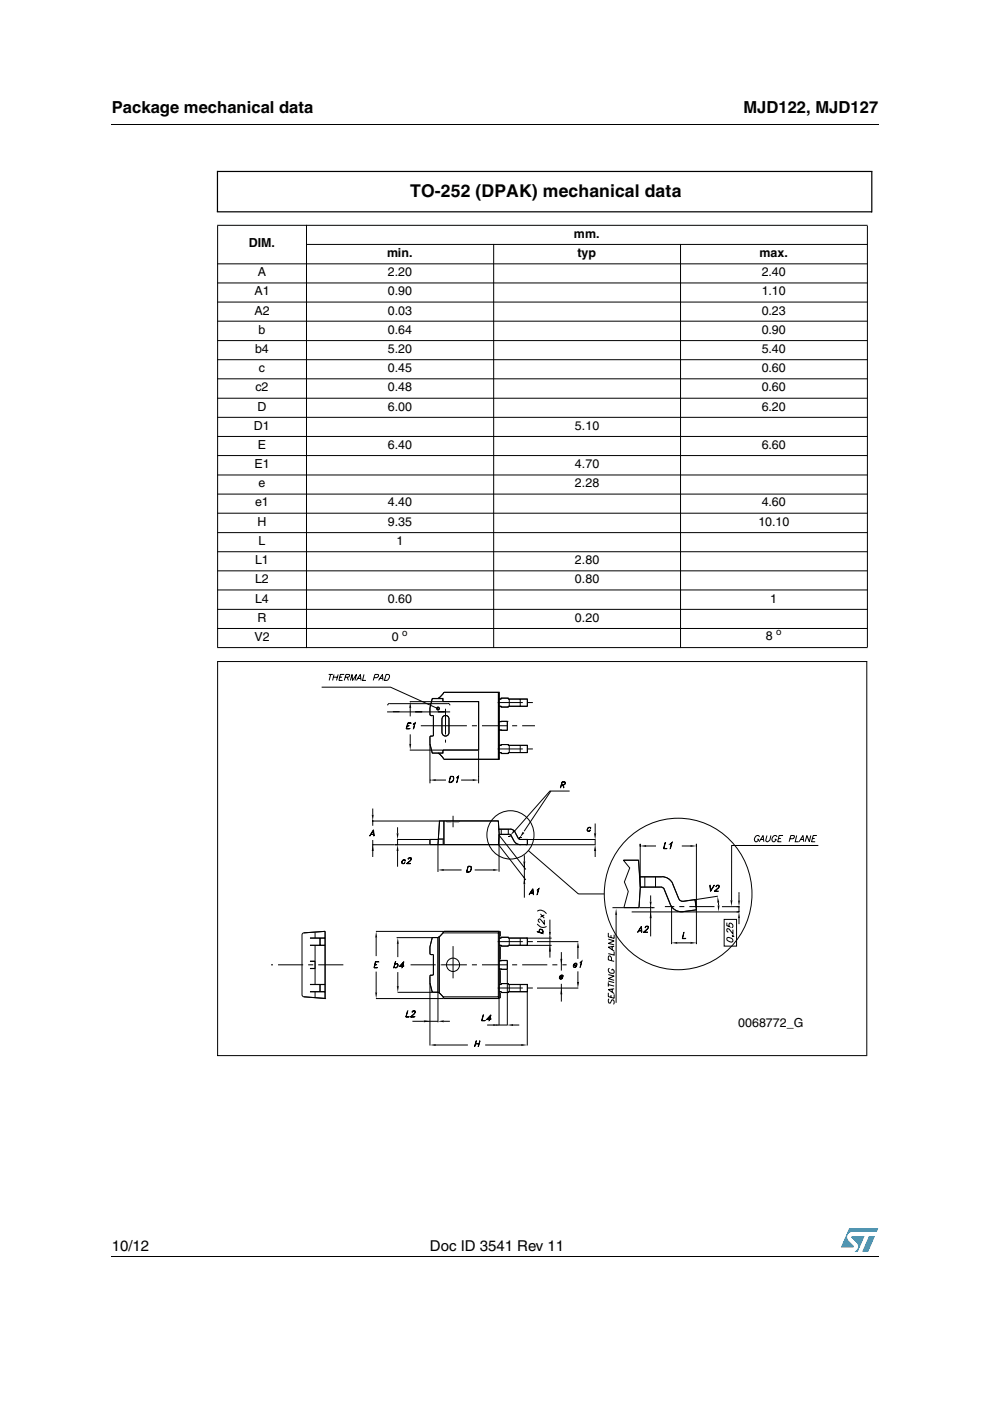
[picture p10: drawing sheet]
<svg xmlns="http://www.w3.org/2000/svg" width="210mm" height="297mm" viewBox="0 0 210 297" stroke-linecap="round" stroke-linejoin="round" font-family="sans-serif">
<g fill="#0099d8">
<path d="M184.2 262.1h1.3l-1.4 3.3h-1.3z"/>
<path d="M180 260.5h6.2l-.3 .7h-5.2a1.13 1.13 0 0 0-1 .7 1.13 1.13 0 0 0 .3 1.2l1 1v.3l-2.7 .1z"/>
<path d="M180.6 262.1h2.7l-1.4 3.3h-.7a1.18 1.18 0 0 0 .4-1.9l-1-1.1z"/>
</g>
<path d="M23.6 26.2l.1 .2zM23.6 266.3l.1 .1z" fill="#000"/>
<path d="M23.7 26.3h162.6M23.7 266.3h162.6" fill="none" stroke="#000" stroke-width=".21"/>
<g fill="#fff">
<path d="M43.7 33.3h142.5v211.2h-142.5z"/>
<path d="M46.1 41.7l138.8 .1z"/>
<path d="M184.8 41.7l.1 93.2z"/>
<path d="M46.1 134.8l138.7 .1z"/>
<path d="M46.1 41.7l.1 93.1z"/>
</g>
<g fill="none" stroke="#000" stroke-width=".21">
<path d="M46 47.8h137.9M46 55.9h137.9M46 60h137.9M46.1 47.9v89.3M64.9 51.8h119M65 47.7v89.7M104.7 51.7v85.7M144.3 51.7v85.7M183.9 47.9v89.3M46 64h137.9M46 68.1h137.9M46 72.2h137.9"/>
<path d="M46 76.3h137.9M46 80.3h137.9M46 84.4h137.9M46 88.5h137.9M46 92.5h137.9M46 96.6h137.9M46 100.7h137.9M46 104.8h137.9M46 108.8h137.9M46 112.9h137.9M46 117h137.9M46 121h137.9"/>
<path d="M46 125.1h137.9M46 129.2h137.9M46 133.3h137.9M46 137.3h137.9"/>
</g>
<path d="M46.1 36.4h138.9M46.1 36.2v8.7M184.8 36.4v8.6M46 44.9h138.8" fill="none" stroke="#000" stroke-width=".26"/>
<path d="M46.1 140.2h137.6v83.6h-137.6z" fill="#fff"/>
<path d="M46.1 140.3h137.8M46.1 140.2v83.6M183.8 140.2v83.7M46 223.8h137.7" fill="none" stroke="#000" stroke-width=".21"/>
<path d="M57.5 142.7h116.1v79.2h-116.1z" fill="#fff"/>
<g fill="none" stroke="#000" stroke-width=".21">
<path d="M68.2 145.7h14.6l10.1 4.5M69.7 143h.9M70.1 143l-.3 1.3M70.7 143.6h.8M70.8 143l-.3 1.3M71.7 143l-.4 1.3M72 143.6h.5M73 143h-.8l-.3 1.3h.7M73.2 143.6l.7-.1 .2-.4-.7-.1-.4 1.3M73.6 143.6l.3 .7M74.3 144.3l.3-1.3 .1 1.3 .9-1.3-.3 1.3M75.6 144.3l.8-1.3 .2 1.3"/>
<path d="M75.8 143.8h.7M77.2 143l-.3 1.3h.7M79.3 143.7l.8-.1 .2-.5-.8-.1-.4 1.3M80.3 144.3l.8-1.3 .1 1.3M80.5 143.8h.6M81.9 143h.4a.69 .69 0 0 1 .3 .7 .69 .69 0 0 1-.6 .6h-.5zM82.1 150.9h13.3M82.6 149.2h12.4M82.6 149.1l-.4 .4M83.3 150.9h1.4M86.4 153.8h.3l-.4 .2M86.5 153.3h.7h-.7l-.3 1.2h.6h-.7z"/>
<path d="M86.9 148.8h14.6v17.3M86.9 159h14.6M87 150.1v1.8M87 155.7v2M87.6 153.5l.4-.2-.3 1.2 .3-1.1zM88 150.9h1.5M91.2 157.7l.4 2h2.3v-.7M91.2 151.5l.2 .2M91.4 151.7h.1M91.4 151.7h.3M91.7 156.1h-.3l-.2 .2v9.8M91.7 151.7l.2 .2"/>
<path d="M91.9 151.9v4M91.9 155.8l-.2 .3M92.8 150.9h1.5M92.9 148.1h-1.2l-.5 1.9v1.5l.7 .4v3.9l-.7 .5v1.4l.5 2h1.2M92.9 148.1l.7-.6 .5-.7h11.8v14.2h-11.8M92.9 159.7l.7 .6 .5 .7M92.9 159.7l.5 .4 .7 .9M92.9 148.1h1v.6h7.6v10.3h-7.6v.7h-1M93.7 152.5v2.8M93.7 152.5a.75 .75 0 0 1 .8-.8 .75 .75 0 0 1 .7 .8M93.9 148.8v-.7h-2.3l-.4 2v1.4M93.9 151.9a.74 .74 0 0 1 .9-.2 .74 .74 0 0 1 .4 .8v2.8a.75 .75 0 0 1-.7 .8 .75 .75 0 0 1-.8-.8v-2.8z"/>
<path d="M94.1 146.8h11.7v14.2h-11.7M94.1 146.8l-.7 .8-.5 .5M95 149.1l.4 .4M95.2 152.5v2.8a.75 .75 0 0 1-.7 .8 .75 .75 0 0 1-.8-.8M105.7 146.8v14.2M105.8 148.2h.5v-.2h1.5v.2h4v1.6h-4v.1h-1.5v-.1h-.5M105.8 154.8l1.8 .1M105.9 154.7l1.7 .1M105.9 148.2h.4v-.2h1.5v.2h4v1.5h-4v.2h-1.5v-.2h-.4M106.3 158v-.1h1.5v.1M106.3 159.6v.2h1.5v-.2M106.3 159.6v.1h1.5v-.1"/>
<path d="M106.3 158h-.5M106.3 159.6h-.5M107.6 152.9h.1M107.6 152.9l-1.8 .1M107.6 152.9l-1.7 .1M107.6 152.9v2M107.8 158h4v1.6h-4M108 148.2v1.6M108 158v1.6M110.3 148.2v1.6M110.3 158v1.6M78.6 176.9h.7"/>
<path d="M78.7 176.9h.5M78.9 174.1h14.3M79 179.1h.1M79 179.1h47.2M79 171.4v1.3M79 173.8v1.3M79 178.1v3.6M79.2 175.9l.1 1.3-.2-1.1-.7 1.1zM84.2 178h8.7h-1.7v1.1h14.5l.2-2.2-.2-2.9h-12.5l-.3 5.1M84.3 175.4v1.3M84.3 177.9v1.2M91.2 165.4h.1"/>
<path d="M91.2 178v1.1M92.4 165.4h2.2M93 177.9h1.1M94.1 174.1v5M94.1 174v5.1M95.5 164.6h.5a.79 .79 0 0 1 .1 1 .79 .79 0 0 1-.9 .3zM95.5 164.6h.4a.68 .68 0 0 1 .2 .9 .68 .68 0 0 1-.9 .3zM96.1 173v2.4M96.8 164.9l.4-.3-.3 1.3 .2-1.2zM97.8 165.4h2.4M105 173.1a5 5 0 0 1 6.9 .5 5 5 0 0 1 0 6.9 5 5 0 0 1-6.9 .4 5.2 5.2 0 0 1 0-7.8zM105.7 176.9l5.8 7.4"/>
<path d="M105.8 175.8h2.3M105.8 175.8h2.4l.6 .1 1.2 2 1.8 .1v1.1a2.81 2.81 0 0 1-2.5-.4l-.9-1.6-.4-.2M105.8 176.9h.1M105.8 176.9l-.1-2.8h-12.5l-.3 5v5.8M105.8 176.9v7.9M105.8 176.9h2.2M105.8 176.9l-.1 2.2 5.8 7.5M105.9 176.9h2.1M106.3 175.8v1.1M107.7 177.4h.5M107.8 175.8v1.1M108 176.9l.4 .2"/>
<path d="M108.1 175.8a1.27 1.27 0 0 1 1.1 .7M108.2 177.1l-.1 .1M108.3 177.1l.7 1.3M109 178.4a1.27 1.27 0 0 0 1.2 .7M109.2 176.5l.7 1.3M109.9 177.7l.4 .3M110.1 177.6h.6M110.2 178h16M110.2 177.6l-.2 .3M110.4 177.4l-.1 .1M111.8 178v1.1M116.8 167.7l-5.7 8.5"/>
<path d="M119.1 166.3h.6l.1-.4-.6-.1-.4 1.2 .4-1.2 .6 .1-.1 .4-.7 .1M119.3 166.4l.3 .6-.2-.6M120.8 167.7h-4.2l-7.4 8.4M124.6 175.6l.3-.2 .4 .2a.49 .49 0 0 0-.6-.1 .49 .49 0 0 0-.2 .6h.7l-.3 .1-.4-.1zM126.2 174.6v2.1M126.2 178v1.1M132.7 178.2a15.6 15.6 0 0 1 17.2-3.4 15.6 15.6 0 0 1 9.5 14.7 15.6 15.6 0 0 1-10.2 15.1 15.6 15.6 0 0 1-17.5-4.8 16.4 16.4 0 0 1 1-21.6zM135.7 178.9v9.2M137 179.4h2.1M141 178.6l-.3 1.3h.7h-.7zM142.1 178.9l.4-.3-.4 1.3 .3-1.2zM144.6 179.4h1.8"/>
<path d="M147.7 178.9v21.3M155.1 179.3h18.4M155.1 179.2v11.6M161 178.5l.8-1.4 .1 1.4M161 177.5l-.1-.3a.75 .75 0 0 0-.8 .4 .75 .75 0 0 0 .1 .9h.3l.3-.4 .1-.2h-.3M161.3 178h.6M162.6 177.1l-.2 1.2a.49 .49 0 0 0 .4 .2 .49 .49 0 0 0 .4-.4l.2-1M164.7 177.5l-.1-.3a.74 .74 0 0 0-.9 .4 .74 .74 0 0 0 .2 .9h.3l.3-.4 .1-.2h-.3M165 177.8h.6M166 177.1h-.8l-.3 1.4h.8M167.5 177.8h.7l.2-.6-.7-.1-.4 1.4M168.9 177.1l-.3 1.4h.7"/>
<path d="M169.4 178.5l.9-1.4 .1 1.4M169.7 178h.7M171.9 177.1l-.3 1.4-.5-1.4-.4 1.4M172.3 177.8h.4M173.2 177.1h-.8l-.3 1.4h.7M65.7 197.7l-1.3 .1-.4 .4v12.7l.4 .4 4.5 .4v-14.2l-4.5 .3M66.8 197.7v1.2M67.9 198.9l-.1 1.5M68.9 197.5v14.2l-4.5-.4M68.9 198.9h-3.2M79.7 197.5h26.1M79.8 198.8v3.9"/>
<path d="M84.1 198.8h8.8M84.3 180.4v3.4M85.3 182.4l.5-.1 .2 .1-.1 .1v-.1a.42 .42 0 0 0-.6 .1 .42 .42 0 0 0 .1 .6l.4-.2-.2 .2h-.3l-.1-.3zM86.3 183.1h.7h-.8a1.61 1.61 0 0 0 1-1l-.2-.2-.3 .1-.1 .2-.1-.1 .6-.2 .1 .3-.9 .9M91.6 198.8l-.4 2v1.4l.2 .2M92.9 198.8h-1.2l-.5 1.9v1.5l.7 .4v3.9l-.7 .5v1.4l.5 2h1.2M92.9 198.8v17.9M93.2 198.6v12M93.9 197.8h11.8M94.1 184.4h3.8M94.1 197.5l-.5 .7-.7 .6 .5-.5zM94.1 197.5h11.8v14.2h-11.8l-.5-.7-.7-.7"/>
<path d="M99.3 183.7h.4a.69 .69 0 0 1 .3 .7 .69 .69 0 0 1-.7 .5h-.4zM99.3 183.7l.5 .1a.76 .76 0 0 1 0 .8 .76 .76 0 0 1-.9 .3zM100.7 184.4h3.9M105.7 197.8v13.5M105.8 197.5v19.9M105.8 197.5l-.1 .3M106.1 197.4v1.1M106.3 198.9v-.2h1.5v.2M106.3 198.9h-.5M107.8 198.9h9.2M107.8 198.9h4v1.5h-4M108 198.9v1.5"/>
<path d="M110.3 198.9v1.5M111.2 181.3v5.9M111.2 187.5v2.8M111.8 198.9v1.5M112 180.3l10.6 9.2h5.5M112.4 189.4h.7M112.5 189.3h.6M113 188.4l.1 1.3-.2-1.1-.7 1.1zM113.9 199.6h8.7M113.9 197.5l1.2 .4zM113.9 188.6l.4-.2-.4 1.3 .3-1.2zM113.9 195.9a1.37 1.37 0 0 0 2 .5"/>
<path d="M113.9 193.2a1.53 1.53 0 0 1 2 .5M114.5 197l.6 .3v.3l-.1 .2a.44 .44 0 0 0 0-.6 .44 .44 0 0 0-.6 0l.1 .5-.2-.3zM114.6 193.8l.8 .9M115.4 195v.9l-1-1.1a.42 .42 0 0 0-.3 .4 .42 .42 0 0 0 .3 .4M115.4 194l-.8 .5M116.6 195v2.6M116.6 198.5v4.5M126.2 180.4v1.3M129 197.8v.8l1.2 .4v-.8M129 199.1l1.2 .4-1.2 .5 1.2 .3M129.5 198.3v.5M130.6 194v18.6"/>
<path d="M132.2 182.4l1.3 1.6-1.1 3 .8 2-.9 3.4M132.2 182.4h3.2l.3 5.7M132.2 182.4h3.2l.4 5.7-.3 4.3h-3.2M133.9 193.3h22.9M135.4 197.4h.7M135.4 197.3h.6M135.6 185.9h4.7M135.6 192.4h3.2M135.6 185.9h4.7a2.55 2.55 0 0 1 2.3 1.3M135.7 188.1h.1M135.7 188.1l-.2 4.3h-5.6M135.7 188.1h4.4"/>
<path d="M135.8 188.1h4.3l.7 .4M136 196.4l.1 1.3-.2-1.1-.7 1.1zM136.5 197.6l.8 .1h-.9l.9-.8 .1-.4a.34 .34 0 0 0-.6 .1l.3-.2 .4 .1-.1 .4-.9 .8M136.7 185.9v2.2M138 189.8v1.4M138 192v6.5M138.3 192.4h.1M139 185.9v2.2M140.1 188.1l.5 .2 .2 .2M140.3 185.9a2.55 2.55 0 0 1 2.3 1.3M140.8 188.5l1.4 3.5M140.8 188.5l1.7 3.8"/>
<path d="M142.2 192a2.53 2.53 0 0 0 2.6 1.3M142.4 192.2v8M142.5 187.3l1.4 3.3M142.6 187.2l1.4 3.4M143.6 199.9h2.8M144 190.6l.4 .4 .4 .1M144 190.6l.4 .4 .3 .1 2.7-.4 .3 2.2-3.7 .4-.8-.3-.7-.6M144.8 191.1l2.5-.4 .4 2.2-2.9 .4M145 197.7l-.3 1.3h.7h-.7zM150.5 187.7l.2 1.1 .8-1.1-.9 1.3zM151.5 188.9l.8 .1h-.9l.9-.8 .1-.4a.34 .34 0 0 0-.6 .1l.3-.2 .4 .1-.1 .4-.9 .8M152.2 190l-4.8 .7"/>
<path d="M152.3 191.3l.1 .7M153.1 192.2h3.7M153.5 194.9h2.7v5.7h-2.7zM154.1 195.6v.7l.5 .1a.43 .43 0 0 1 .1-.7 .43 .43 0 0 1 .6 .3v.6l-.2 .1M154.2 198.8a.77 .77 0 0 1 .8 .1 .77 .77 0 0 1 .3 .7 .8 .8 0 0 1-1.1-.8zM155.3 198.4v.1zM155.3 198.4l.4 .2M155.4 197.1v.9l-.8-1-.3-.1-.2 .4 .3 .3M156.7 189.2v1.7M156.7 192.2v1.1M156.7 194.7v1.2M65.7 203.8h1.1v1.5h-1.1l1.1 .1"/>
<path d="M65.7 210.3h3.2M65.7 210.2h3.2M66.8 200.4v8.4M66.8 210.3v1.2M67.9 208.7l-.1 1.6M68.9 211.7h.1M68.9 208.7l-3.2 .1M68.9 200.4h-3.2M79.5 204.5h.4l-.4 .1M79.6 203.9h.7h-.6l-.4 1.3h.7h-.7zM79.8 206v4.4M83.8 203.9l-.3 1.3z"/>
<path d="M83.9 204.4l.1-.1a.43 .43 0 0 1 .3 .7 .43 .43 0 0 1-.7 0 .44 .44 0 0 0 .6 0 .44 .44 0 0 0 0-.6l-.5 .1zM84.3 210.4h8.6M84.3 200.1v2.8M84.3 206.1v3M84.8 204.8l.8 .1h-.9l.9-1-.3 1.3 .2-1.1-.7 .8M86.4 214.3l-.3 1.3h.7h-.8zM87.1 215.6h.8h-.9l1-.9v-.3h-.4l-.3 .2a.45 .45 0 0 1 .8-.2v.3l-1 .9M87.4 216.5h2.5M90.1 216.5h2.8M91.2 208.4l.4 2M91.4 202.4h.1M91.4 206.8h.3"/>
<path d="M91.4 202.4h.3M91.4 206.7l-.2 .3v14.7M91.7 202.4l.2 .2M91.9 202.6v4M91.9 206.5l-.2 .2M92.9 210.3l.8 .8 .4 .6M93.9 211.3h11.8M94.1 216.5h1.3M96.1 200.6v6.8M102.5 215.2l-.3 1.2h.7h-.8zM103.2 216.1h.9v.1h-.9l.9-1-.4 1.2 .3-1.1-.8 .9M103.3 217.3h1.3"/>
<path d="M105.1 217.3h2.5M105.7 211.3l.1 .4h-26.1M105.8 210.3h.5v.1h1.5v-.1h4M105.9 205.4l1.7 .1h-1.8M105.9 203.7l1.7-.1v13.8M106.1 200.6v2.8M106.1 205.7v2.8M106.1 210.5v1.1M106.3 200.4v.2h1.5v-.2M106.3 208.8v-.3h1.5v.3M106.3 208.7v-.2h1.5v.2M106.3 208.7l-.5 .1"/>
<path d="M106.3 200.4h-.5M107.6 203.7h-1.8M107.8 208.8h4v12.9M107.8 200.4h9.2M107.8 208.7h4v1.5h-4v.2h-1.5v-.2h-.4M108 208.8v1.5M108.8 217.3h1.3M110.3 208.8v1.5M113.9 209.5h8.7M118.7 207.1v.4h.3l.2-.2-.1 .2h-.4l-.1-.3 .4-.5 .4 .1-.1 .4h-.6M118.9 206.8h.4v.3h-.6zM119 201.9v3.9"/>
<path d="M119 208.6v3.8M121.6 204.6v.3l.2 .1 .4-.1-.4 .2a.47 .47 0 0 1-.1-.6 .47 .47 0 0 1 .6-.1v.3h-.7M121.8 204.4h.5v.2h-.7zM122.5 201v2.3M122.5 205.9v2.3M123 204l.4-.2-.4 1.3 .3-1.2zM129 210.5v.8l1.2 .4v-.9M129 208.3v.9M129 208.8l1.2 .3M129 208l1.2 .3M129 206.6l1.2 .4-1.2 .5 1.2 .4M129.1 211.8l-.1 .2 .1 .7h.3l.5-.7a.58 .58 0 0 1 .2 .9"/>
<path d="M129.2 205.3a.6 .6 0 0 0-.2 .8 .6 .6 0 0 0 .8 .3h.3l.1-.2-.1-.6-.3-.1v.3M129.5 211v.5M129.6 203.7l-.1-.9-.4-.1-.1 .8 1.2 .3M129.8 200.7v.6M129.8 209.7v.6M130.2 201.8v.7l-1.2-.3M130.2 209.7l-1.2 .1 1.2 .9M130.2 200.6l-1.2 .2 1.2 .9M92.4 221.6h6.8M100.8 221.4h.7M100.9 221.2h.7M101 220.7l-.4 1.2z"/>
<path d="M101.7 220.7l-.3 1.2zM102.9 221.6h7.6"/>
<circle cx="96" cy="204.5" r="1.4"/>
</g>
<path d="M92.9 178h1.5M93.9 179.1v-1.1M94.7 174.3h2.7M94.7 174.3v-.3M97.4 174.3v-.3" fill="none" stroke="#4d4d4d" stroke-width=".21" stroke-dasharray="1.1 .5" stroke-linecap="butt"/>
<path d="M89.2 153.9h4.5M93.7 153.9h19.7M94.5 150.3v7.2M105.5 149h8.4M105.5 158.8h8.4M105.5 199.6h8.4M151.5 192.2h-10.5M72.8 204.6h-15.3M87 204.6h6.7M93.7 204.6h26.4M105.5 209.5h8.4" fill="none" stroke="#000" stroke-width=".21" stroke-dasharray="5.4 1.1 1.1 1.1" stroke-linecap="butt"/>
<g fill="#000">
<path d="M86.8 157.7h.4l-.2 1.3zM87 148.8l.2 1.3h-.4zM78.8 172.7h.4l-.2 1.4zM84.1 176.7h.4l-.2 1.3zM91.2 165.4l1.2-.2v.4zM100.2 165.2l1.3 .2-1.3 .2zM109 175.9l.3 .3-1.1 .9zM110.8 176.3l.4 .3-1 1zM125.9 176.7h.5l-.2 1.3zM135.7 179.4l1.3-.2v.4zM146.4 179.2l1.3 .2-1.3 .2zM79 179.1l.2 1.3h-.4z"/>
<path d="M79.8 197.5l.2 1.3h-.5zM84.3 179.1l.2 1.3h-.4zM92.9 184.4l1.2-.2v.5zM104.6 184.2l1.2 .2-1.2 .3zM111 182.6h.4l-.2 1.3zM111.2 186.1l.2 1.4h-.4zM116.4 197.6h.4l-.2 1.3zM126.2 179.1l.2 1.3h-.5zM130.6 192.7l.2 1.3h-.4zM137.7 191.2h.5l-.2 1.2zM138 193.3l.2 1.4h-.5zM152.1 190.1l.4 1.2-.4 .1z"/>
<path d="M152.1 192h.5l-.3 1.3zM154.9 190.9h.4l-.2 1.3zM156.5 190.9h.4l-.2 1.3zM156.7 193.3l.2 1.4h-.4zM79.5 210.4h.5l-.2 1.3zM84.1 209.1h.5l-.3 1.3zM84.3 198.8l.3 1.3h-.5zM89.9 216.3l1.3 .2-1.3 .2zM92.9 216.5l1.2-.2v.4zM104.6 217.1l1.2 .2-1.2 .2zM107.6 217.3l1.2-.2v.4zM116.6 200.4l.2 1.4h-.4z"/>
<path d="M119 209.5l.2 1.3h-.4zM118.8 203.3h.4l-.2 1.3zM122.5 199.6l.3 1.4h-.5zM122.3 208.2h.5l-.3 1.3zM142.4 199.9l1.2-.2v.4zM146.4 199.7l1.3 .2-1.3 .2zM91.2 221.6l1.2-.2v.4zM110.5 221.4l1.3 .2-1.3 .2z"/>
</g>
<circle cx="92.9" cy="150.2" r=".27" fill="none" stroke="#000" stroke-width=".32"/>
<text font-size="3.7" x="86.9" y="41.7">TO-252 (DPAK) mechanical data</text>
<g font-size="3.5">
<text x="23.7" y="23.9">Package mechanical data</text>
<text x="157.6" y="23.9">MJD122, MJD127</text>
</g>
<g font-size="3.2">
<text x="23.7" y="265.1">10/12</text>
<text x="91.2" y="265.1">Doc ID 3541 Rev 11</text>
</g>
<g font-size="2.6">
<text x="52.7" y="52.4">DIM.</text>
<text x="121.7" y="50.4">mm.</text>
<text x="54.7" y="58.5">A</text>
<text x="82.1" y="54.5">min.</text>
<text x="82.3" y="58.5">2.20</text>
<text x="122.5" y="54.5">typ</text>
<text x="161" y="54.5">max.</text>
<text x="161.5" y="58.5">2.40</text>
<text x="54" y="62.6">A1</text>
<text x="82.3" y="62.6">0.90</text>
<text x="161.5" y="62.6">1.10</text>
<text x="54" y="66.7">A2</text>
<text x="54.8" y="70.8">b</text>
<text x="82.3" y="66.7">0.03</text>
<text x="82.3" y="70.8">0.64</text>
<text x="161.5" y="66.7">0.23</text>
<text x="161.5" y="70.8">0.90</text>
<text x="54.1" y="74.8">b4</text>
<text x="82.3" y="74.8">5.20</text>
<text x="161.5" y="74.8">5.40</text>
<text x="54.1" y="83">c2</text>
<text x="54.9" y="78.9">c</text>
<text x="82.3" y="78.9">0.45</text>
<text x="82.3" y="83">0.48</text>
<text x="161.5" y="78.9">0.60</text>
<text x="161.5" y="83">0.60</text>
<text x="54.6" y="87">D</text>
<text x="82.3" y="87">6.00</text>
<text x="161.5" y="87">6.20</text>
<text x="53.8" y="91.1">D1</text>
<text x="54.7" y="95.2">E</text>
<text x="82.3" y="95.2">6.40</text>
<text x="121.9" y="91.1">5.10</text>
<text x="161.5" y="95.2">6.60</text>
<text x="54" y="99.3">E1</text>
<text x="121.9" y="99.3">4.70</text>
<text x="54.1" y="107.4">e1</text>
<text x="54.8" y="103.3">e</text>
<text x="82.3" y="107.4">4.40</text>
<text x="121.9" y="103.3">2.28</text>
<text x="161.5" y="107.4">4.60</text>
<text x="54.6" y="111.5">H</text>
<text x="82.3" y="111.5">9.35</text>
<text x="160.8" y="111.5">10.10</text>
<text x="54.1" y="119.6">L1</text>
<text x="54.8" y="115.5">L</text>
<text x="84.1" y="115.5">1</text>
<text x="121.9" y="119.6">2.80</text>
<text x="54.1" y="123.7">L2</text>
<text x="121.9" y="123.7">0.80</text>
<text x="54.1" y="127.8">L4</text>
<text x="54.6" y="131.8">R</text>
<text x="82.3" y="127.8">0.60</text>
<text x="121.9" y="131.8">0.20</text>
<text x="163.3" y="127.8">1</text>
<text x="54" y="135.9">V2</text>
<text x="83.1" y="135.9">0</text>
<text x="162.4" y="135.7">8</text>
<text x="156.5" y="217.7">0068772_G</text>
</g>
<g font-size="2.1">
<text x="85.3" y="134.8">o</text>
<text x="164.6" y="134.7">o</text>
</g>
</svg>
